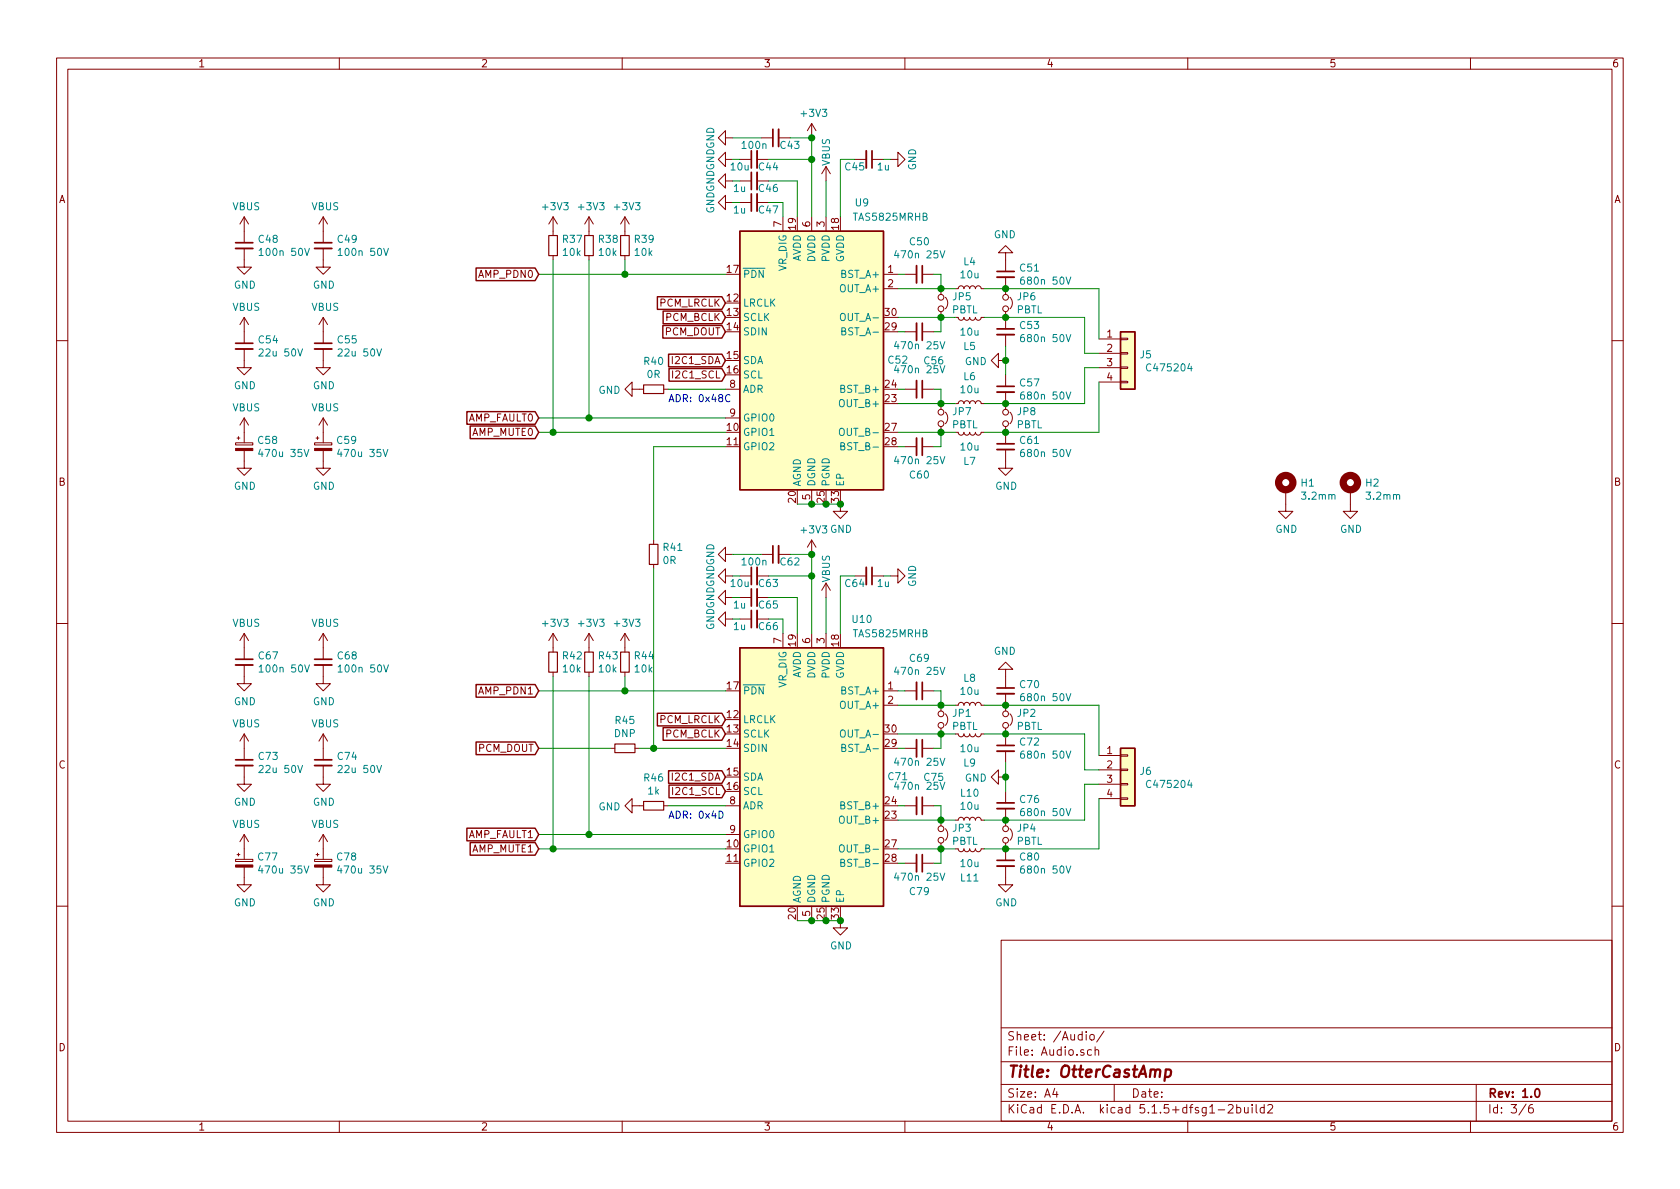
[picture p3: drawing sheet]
<svg xmlns="http://www.w3.org/2000/svg" width="297mm" height="210mm" viewBox="0 0 297 210" stroke-linecap="round" stroke-linejoin="round" font-family="sans-serif">
<g fill="none" stroke="#840000" stroke-width=".18">
<path d="M10 10.3h277v189.9h-277zM12 12.2h273v186.1h-273zM60 10.3v1.9M110 10.3v1.9M160 10.3v1.9M210 10.3v1.9M260 10.3v1.9M43.2 38.3v4.6M43.2 38.3l-.8 1.3M43.2 38.3l.7 1.3M57.1 38.3v4.6M57.1 38.3l-.7 1.3"/>
<path d="M57.1 38.3l.8 1.3M97.8 38.3v3.4M97.8 38.3l-.8 1.3M97.8 38.3l.8 1.3M104.1 38.3v3.4M104.1 38.3l-.7 1.3M104.1 38.3l.8 1.3M110.5 38.3v3.4M110.5 38.3l-.8 1.3M110.5 38.3l.8 1.3M128.3 28.2v1.3l-1.3-1.3 1.3-1.3v1.3h1.2M128.3 32v1.3l-1.3-1.3 1.3-1.3v1.3h1.2"/>
<path d="M128.3 35.8v1.3l-1.3-1.3 1.3-1.3v1.3h1.2M128.3 24.4v1.2l-1.3-1.2 1.3-1.3v1.3h1.2M130.8 32h2M130.8 28.2h2M130.8 35.8h2M133.9 32h2M133.9 28.2h2M133.9 35.8h2M134.6 24.4h2.1M137.7 24.4h2M138.4 38.3v2.6M143.5 21.8v2.6"/>
<path d="M143.5 38.3v2.6M143.5 21.8l-.8 1.3M143.5 21.8l.8 1.3M146 29.5v2.5M146 38.3v2.6M146 29.5l-.7 1.2M146 29.5l.8 1.2M151.1 28.2h2.1M154.2 28.2h2M157.5 28.2h1.2v-1.3l1.3 1.3-1.3 1.3v-1.3M43.2 43.9v3.3h1.2l-1.2 1.3-1.3-1.3h1.3M43.2 56.1v4.6"/>
<path d="M43.2 56.1l-.8 1.3M43.2 56.1l.7 1.3M57.1 43.9v3.3h1.3l-1.3 1.3-1.2-1.3h1.2M57.1 56.1v4.6M57.1 56.1l-.7 1.3M57.1 56.1l.8 1.3M97.8 45.2v.8M104.1 45.2v.8M110.5 45.2v.8M156.2 48.5h2.5M156.2 51h2.5M160 48.5h2.1"/>
<path d="M160 58.7h2.1M163.1 48.5h2M163.1 58.7h2M166.4 51v1.1M166.4 55.1v1M167.1 52.6a1.41 1.41 0 0 1 0 2M168.9 56.1h.5l.1 .3 .3 .2 .4-.1 .2-.4 .1 .3 .4 .2 .3-.1 .2-.4 .2 .3 .3 .2 .4-.1 .2-.4 .1 .3 .3 .2 .4-.1 .2-.4h.5M168.9 51h.5l.1-.3 .3-.2 .5 .2 .1 .3 .2-.3 .2-.2 .5 .2 .1 .3 .2-.3 .3-.2 .4 .2 .2 .3 .1-.3 .3-.2 .4 .2 .2 .3h.5M177.8 44.7h1.3l-1.3-1.3-1.3 1.3h1.3v3.3M177.8 49v3.1M177.8 55.1v3.1M177.8 59.2v2"/>
<path d="M178.6 52.6a1.41 1.41 0 0 1 0 2M194.3 59.9h3.8M198.1 59.8h1.3v.3h-1.3zM10 60.2h2M41.7 78.3h3v.4h-3zM41.9 77.5h.5M42.2 77.2v.5M43.2 61.7v3.3h1.2l-1.2 1.3-1.3-1.3h1.3M43.2 79.7v3.1h1.2l-1.2 1.3-1.3-1.3h1.3M43.2 73.9v4.4M43.2 73.9l-.8 1.3M43.2 73.9l.7 1.3"/>
<path d="M55.6 78.3h3.1v.4h-3.1zM55.9 77.5h.5M56.1 77.2v.5M57.1 61.7v3.3h1.3l-1.3 1.3-1.2-1.3h1.2M57.1 79.7v3.1h1.3l-1.3 1.3-1.2-1.3h1.2M57.1 73.9v4.4M57.1 73.9l-.7 1.3M57.1 73.9l.8 1.3M111.8 68.8v-1.2l-1.3 1.2 1.3 1.3v-1.3h2M117.3 68.8h.8M128.3 68.8h2.5M128.3 73.9h2.5"/>
<path d="M160 68.8h2.1M160 79h2.1M163.1 68.8h2M163.1 79h2M166.4 71.4v1M166.4 75.4v1M167.1 72.9a1.41 1.41 0 0 1 0 2M168.9 71.4h.5l.1-.4 .3-.1 .5 .1 .1 .4 .2-.4 .2-.1 .5 .1 .1 .4 .2-.4 .3-.1 .4 .1 .2 .4 .1-.4 .3-.1 .4 .1 .2 .4h.5M168.9 76.4h.5l.1 .4 .3 .2 .4-.1 .2-.5 .1 .4 .4 .2 .3-.1 .2-.5 .2 .4 .3 .2 .4-.1 .2-.5 .1 .4 .3 .2 .4-.1 .2-.5h.5M176.5 63.7v-1.2l-1.2 1.2 1.2 1.3v-1.3h1.3M177.8 79.5v3.3h1.3l-1.3 1.3-1.3-1.3h1.3M177.8 66.3v2"/>
<path d="M177.8 69.3v3.1M177.8 75.4v3.1M178.6 72.9a1.41 1.41 0 0 1 0 2M194.3 62.5h3.8M194.3 65h3.8M194.3 67.6h3.8M198.1 67.4h1.3v.3h-1.3zM198.1 64.9h1.3v.2h-1.3zM198.1 62.4h1.3v.2h-1.3zM285 60.2h2M115.6 95.5v.8M115.6 99.8v.8"/>
<path d="M128.3 98v1.3l-1.3-1.3 1.3-1.2v1.2h1.2M134.6 98h2.1M137.7 98h2M143.5 86.6v2.5M143.5 95.5v2.5M143.5 95.5l-.8 1.3M143.5 95.5l.8 1.3M148.6 89.1v1.3h1.3l-1.3 1.3-1.3-1.3h1.3M227.3 86.6v3.8h1.3l-1.3 1.3-1.2-1.3h1.2M238.8 86.6v3.8h1.2l-1.2 1.3-1.3-1.3h1.3M10 110.3h2M43.2 117.6v3.3h1.2l-1.2 1.3-1.3-1.3h1.3"/>
<path d="M43.2 112v4.6M43.2 112l-.8 1.3M43.2 112l.7 1.3M57.1 117.6v3.3h1.3l-1.3 1.3-1.2-1.3h1.2M57.1 112v4.6M57.1 112l-.7 1.3M57.1 112l.8 1.3M97.8 112v3.3M97.8 118.9v.7M97.8 112l-.8 1.3M97.8 112l.8 1.3M104.1 112v3.3"/>
<path d="M104.1 118.9v.7M104.1 112l-.7 1.3M104.1 112l.8 1.3M110.5 112v3.3M110.5 118.9v.7M110.5 112l-.8 1.3M110.5 112l.8 1.3M128.3 109.5v1.2l-1.3-1.2 1.3-1.3v1.3h1.2M128.3 105.7v1.2l-1.3-1.2 1.3-1.3v1.3h1.2M128.3 101.8v1.3l-1.3-1.3 1.3-1.2v1.2h1.2M130.8 101.8h2M130.8 109.5h2"/>
<path d="M130.8 105.7h2M133.9 101.8h2M133.9 109.5h2M133.9 105.7h2M138.4 112v2.5M143.5 112v2.5M146 103.1l-.7 1.3M146 103.1v2.6M146 112v2.5M146 103.1l.8 1.3M151.1 101.8h2.1M154.2 101.8h2"/>
<path d="M157.5 101.8h1.2v-1.2l1.3 1.2-1.3 1.3v-1.3M177.8 118.4h1.3l-1.3-1.3-1.3 1.3h1.3v3.3M285 110.3h2M43.2 135.4v3.3h1.2l-1.2 1.2-1.3-1.2h1.3M43.2 129.8v4.6M43.2 129.8l-.8 1.3M43.2 129.8l.7 1.3M57.1 135.4v3.3h1.3l-1.3 1.2-1.2-1.2h1.2M57.1 129.8v4.6M57.1 129.8l-.7 1.3M57.1 129.8l.8 1.3M107.9 132.3h.8"/>
<path d="M112.3 132.3h.7M156.2 122.2h2.5M156.2 124.7h2.5M160 122.2h2.1M160 132.3h2.1M163.1 122.2h2M163.1 132.3h2M166.4 124.7v1M166.4 128.8v1M167.1 126.2a1.41 1.41 0 0 1 0 2.1M168.9 124.7h.5l.1-.3 .3-.2 .5 .1 .1 .4 .2-.3 .2-.2 .5 .1 .1 .4 .2-.3 .3-.2 .4 .1 .2 .4 .1-.3 .3-.2 .4 .1 .2 .4h.5M168.9 129.8h.5l.1 .3 .3 .2 .4-.1 .2-.4 .1 .3 .4 .2 .3-.1 .2-.4 .2 .3 .3 .2 .4-.1 .2-.4 .1 .3 .3 .2 .4-.1 .2-.4h.5"/>
<path d="M176.5 137.4v-1.3l-1.2 1.3 1.2 1.3v-1.3h1.3M177.8 122.7v3M177.8 128.8v3M177.8 132.8v2.1M177.8 139.9v2.1M178.6 126.2a1.41 1.41 0 0 1 0 2.1M194.3 133.6h3.8M194.3 136.1h3.8M194.3 138.7h3.8M198.1 138.6h1.3v.2h-1.3zM198.1 133.5h1.3v.2h-1.3zM198.1 136h1.3v.3h-1.3z"/>
<path d="M41.7 152h3v.3h-3zM41.9 151.1h.5M42.2 150.9v.5M43.2 153.3v3.2h1.2l-1.2 1.2-1.3-1.2h1.3M43.2 147.6v4.4M43.2 147.6l-.8 1.2M43.2 147.6l.7 1.2M55.6 152h3.1v.3h-3.1zM55.9 151.1h.5M56.1 150.9v.5M57.1 153.3v3.2h1.3l-1.3 1.2-1.2-1.2h1.2M57.1 147.6v4.4"/>
<path d="M57.1 147.6l-.7 1.2M57.1 147.6l.8 1.2M111.8 142.5v-1.3l-1.3 1.3 1.3 1.3v-1.3h2M117.3 142.5h.8M128.3 142.5h2.5M128.3 147.6h2.5M160 142.5h2.1M160 152.6h2.1M163.1 142.5h2M163.1 152.6h2M166.4 145v1M166.4 149.1v1"/>
<path d="M167.1 146.6a1.41 1.41 0 0 1 0 2M168.9 150.1h.5l.1 .3 .3 .2 .4-.1 .2-.4 .1 .3 .4 .2 .3-.1 .2-.4 .2 .3 .3 .2 .4-.1 .2-.4 .1 .3 .3 .2 .4-.1 .2-.4h.5M168.9 145h.5l.1-.3 .3-.2 .5 .1 .1 .4 .2-.3 .2-.2 .5 .1 .1 .4 .2-.3 .3-.2 .4 .1 .2 .4 .1-.3 .3-.2 .4 .1 .2 .4h.5M177.8 153.2v3.3h1.3l-1.3 1.2-1.3-1.2h1.3M177.8 143v3M177.8 149.1v3M178.6 146.6a1.41 1.41 0 0 1 0 2M194.3 141.2h3.8M198.1 141.1h1.3v.2h-1.3zM10 160.2h2M143.5 160.3v2.5M148.6 162.8v1.3h1.3l-1.3 1.2-1.3-1.2h1.3"/>
<path d="M177 166.3h108v32h-108zM285 160.2h2M60 198.3v1.9M110 198.3v1.9M160 198.3v1.9M177 194.8h108M177 191.8h108M177 187.8h108M177 181.8h108M186.5 192.5l-.4 1h1M186.8 193v1M192 182.4v.2"/>
<path d="M192 182.9v1M192.8 183.1l.2-.2 .4 .2v.7l-.2 .1-.4-.1zM193 185.7l-.4-.1-.3 .3v.6l.3 .1 .4-.1M193.6 185.7l.2-.1 .4 .1 .1 .9M193.6 185.1v1.5M195.2 182.3l-1.3 2M197 191.8v3M210 198.3v1.9M215.4 196.3h1.1M217.2 195.5l.2-.2h.4l.2 .5-.9 1h.9M218.7 195.9l.4-.1 .3 .3-.1 .6h-.6M218.7 195.3v1.5"/>
<path d="M220 195.8l.1 .9 .3 .1 .3-.1M220.7 195.8v1M221.4 195.3v.2M221.4 195.8v1M222.1 195.3v1.3l.2 .2M223.5 195.9l-.4-.1-.3 .3 .1 .6 .2 .1 .4-.1M223.5 195.3v1.5M224.2 195.5l.2-.2h.3l.3 .5-.9 1h.9M260 198.3v1.9M261 191.8v6.5M269.8 195.2l-1.2 2M271 195.3a.62 .62 0 0 0-.7 .7v.7l.3 .1 .4-.1 .1-.5-.1-.2-.4-.1-.3 .3"/>
<circle cx="166.4" cy="54.6" r=".51"/>
<circle cx="166.4" cy="52.6" r=".51"/>
<circle cx="177.8" cy="52.6" r=".51"/>
<circle cx="177.8" cy="54.6" r=".51"/>
<circle cx="166.4" cy="72.9" r=".51"/>
<circle cx="166.4" cy="74.9" r=".51"/>
<circle cx="177.8" cy="72.9" r=".51"/>
<circle cx="177.8" cy="74.9" r=".51"/>
<circle cx="166.4" cy="126.2" r=".51"/>
<circle cx="166.4" cy="128.3" r=".51"/>
<circle cx="177.8" cy="126.2" r=".51"/>
<circle cx="177.8" cy="128.3" r=".51"/>
<circle cx="166.4" cy="148.6" r=".51"/>
<circle cx="166.4" cy="146.6" r=".51"/>
<circle cx="177.8" cy="146.6" r=".51"/>
<circle cx="177.8" cy="148.6" r=".51"/>
</g>
<g fill="none" stroke="#840000" stroke-width=".3">
<path d="M132.8 26.7v3M132.8 30.5v3M132.8 34.3v3M136.7 22.9v3M154.2 26.7v3M41.7 42.9h3M55.6 42.9h3.1M163.1 47v3M163.1 57.1v3.1M176.3 48h3M176.3 58.2h3M41.7 60.7h3"/>
<path d="M55.6 60.7h3.1M163.1 67.3v3.1M163.1 77.5v3M176.3 68.3h3M176.3 78.5h3M136.7 96.5v3.1M41.7 116.6h3M55.6 116.6h3.1M132.8 100.3v3.1M132.8 104.1v3.1M132.8 107.9v3.1M154.2 100.3v3.1"/>
<path d="M41.7 134.4h3M55.6 134.4h3.1M163.1 120.6v3.1M163.1 130.8v3.1M176.3 121.7h3M176.3 131.8h3M163.1 141v3M163.1 151.1v3.1M176.3 142h3M176.3 152.1h3M271.5 192.7l.2-.2a.81 .81 0 0 1 .6 .6 .81 .81 0 0 1-.3 .8l-.1 .1a.79 .79 0 0 1-.4-1.3z"/>
</g>
<path d="M206.1 189.2a.68 .68 0 0 1 .9 .1v.8a.66 .66 0 0 1-1 .2M206.1 189.1l-.2 2" fill="none" stroke="#840000" stroke-width=".41"/>
<g fill="none" stroke="#840000" stroke-width=".33">
<path d="M133.9 26.7v3M133.9 30.5v3M133.9 34.3v3M137.7 22.9v3M153.2 26.7v3M41.7 43.9h3M55.6 43.9h3.1M162.1 47v3M162.1 57.1v3.1M176.3 49h3M176.3 59.2h3M41.7 61.7h3"/>
<path d="M55.6 61.7h3.1M162.1 67.3v3.1M162.1 77.5v3M176.3 69.3h3M176.3 79.5h3M137.7 96.5v3.1M41.7 117.6h3M55.6 117.6h3.1M133.9 100.3v3.1M133.9 104.1v3.1M133.9 107.9v3.1M153.2 100.3v3.1"/>
<path d="M41.7 135.4h3M55.6 135.4h3.1M162.1 120.6v3.1M162.1 130.8v3.1M176.3 122.7h3M176.3 132.8h3M162.1 141v3M162.1 151.1v3.1M176.3 143h3M176.3 153.2h3"/>
</g>
<g fill="#840000" stroke="#840000" stroke-width=".18">
<path d="M55.6 153h3.1v.3h-3.1z"/>
<path d="M41.7 153h3v.3h-3z"/>
<path d="M41.7 79.3h3v.4h-3z"/>
<path d="M55.6 79.3h3.1v.4h-3.1z"/>
</g>
<g fill="none" stroke="#008484" stroke-width=".18">
<path d="M45.8 44.3l.4-.4v1.3M45.8 45.2h.7M53.9 43.9l.4 1.3 .4-1.3M59.8 44.3l.3-.4v1.3M59.8 45.2h.7M67.8 43.9l.4 1.3 .5-1.3M166.2 44.3l.4 1.3 .5-1.3M181.1 49l-.4 .1a.87 .87 0 0 0 0 1.2l.4-.2v-.5l-.4-.1-.3 .2M181.1 59.2h-.4a.87 .87 0 0 0 0 1.2l.4-.1v-.5l-.4-.2-.3 .3M188.5 49l.4 1.3 .4-1.3M188.5 59.2l.4 1.2 .4-1.2M52.7 61.7l.4 1.3 .4-1.3"/>
<path d="M53.8 79.5l.4 1.2 .4-1.2M66.6 61.7l.4 1.3 .5-1.3M67.7 79.5l.4 1.2 .5-1.2M148.5 75.9l.2-.2a.47 .47 0 0 1 .6 .5l-.1 .6-.2 .2h-.4a1 1 0 0 1-.1-1.1zM148.7 78.9l.5-.1 .1-.2v-.2l-.6-.1v1.2h.4l.2-.1 .1-.3-.3-.2M166.2 64.7l.4 1.2 .5-1.2M166.2 60.4l.4 1.3 .5-1.3M181.1 69.3l-.4 .1a.87 .87 0 0 0 0 1.2l.4-.1v-.6l-.4-.1-.3 .2M181.1 79.5h-.4a.87 .87 0 0 0 0 1.2l.4-.1v-.5l-.4-.1-.3 .2M188.5 69.3l.4 1.3 .4-1.3M188.5 79.5l.4 1.2 .4-1.2M210.3 64.3l-.3 .9h.8"/>
<path d="M166.2 80.7l.4 1.3 .5-1.3M45.8 117.9l.4-.3v1.2M45.8 118.8h.7M53.9 117.6l.4 1.2 .4-1.2M59.8 117.9l.3-.3v1.2M59.8 118.8h.7M67.8 117.6l.4 1.2 .5-1.2M166.2 118l.4 1.3 .5-1.3M52.7 135.4l.4 1.2 .4-1.2M66.6 135.4l.4 1.2 .5-1.2M166.2 134.1l.4 1.3 .5-1.3M166.2 138.3l.4 1.3 .5-1.3"/>
<path d="M181.1 122.7h-.4a.87 .87 0 0 0 0 1.2l.4-.1v-.5l-.4-.2-.3 .3M181.1 132.8l-.4 .1a.87 .87 0 0 0 0 1.2l.4-.1v-.6l-.4-.1-.3 .2M188.5 122.7l.4 1.2 .4-1.2M188.5 132.8l.4 1.3 .4-1.3M210.3 137.9l-.3 .9h.8M53.8 153.1l.4 1.3 .4-1.3M67.7 153.1l.4 1.3 .5-1.3M148.6 149.5l.1-.1a.47 .47 0 0 1 .6 .4l-.1 .7-.2 .2-.4-.1a.93 .93 0 0 1 0-1.1zM148.7 152.5h.5l.1-.2v-.2l-.6-.2v1.3h.4l.2-.1 .1-.3-.3-.3M166.2 154.4l.4 1.3 .5-1.3M181.1 143h-.4a.87 .87 0 0 0 0 1.2l.4-.1v-.5l-.4-.1-.3 .2M181.1 153.1l-.4 .1a.87 .87 0 0 0 0 1.2l.4-.1v-.6l-.4-.1-.3 .3"/>
<path d="M188.5 143l.4 1.2 .4-1.2M188.5 153.1l.4 1.3 .4-1.3"/>
</g>
<path d="M97 41.7h1.6v3.5h-1.6zM103.4 41.7h1.5v3.5h-1.5zM109.7 41.7h1.6v3.5h-1.6zM113.8 68.1h3.5v1.5h-3.5zM114.8 96.3h1.5v3.5h-1.5zM97 115.3h1.6v3.6h-1.6zM103.4 115.3h1.5v3.6h-1.5zM109.7 115.3h1.6v3.6h-1.6zM108.7 131.6h3.6v1.5h-3.6zM113.8 141.7h3.5v1.6h-3.5z" fill="none" stroke="#840000" stroke-width=".2"/>
<g fill="#ffffc2" stroke="#ffffc2" stroke-width=".18">
<path d="M130.8 114.5h25.4v45.8h-25.4z"/>
<path d="M198.1 132.3h2.6v10.2h-2.6z"/>
<path d="M198.1 58.7h2.6v10.1h-2.6z"/>
<path d="M130.8 40.9h25.4v45.7h-25.4z"/>
</g>
<g fill="none" stroke="#840000" stroke-width=".25">
<path d="M84.2 47.4h10.4l.6 1.1-.6 1.1h-10.4zM116.2 52.5h11.4l.7 1.1-.7 1.1h-11.4zM117.2 57.6h10.4l.7 1.1-.7 1.1h-10.4zM117.2 55h10.4l.7 1.1-.7 1.1h-10.4zM130.8 40.9h25.4v45.7h-25.4zM198.1 58.7h2.6v10.1h-2.6zM82.5 72.8h12.1l.6 1.1-.6 1.1h-12.1zM83.1 75.3h11.5l.6 1.1-.6 1.2h-11.5zM118.2 62.6h9.4l.7 1.1-.7 1.2h-9.4zM118.3 65.2h9.3l.7 1.1-.7 1.1h-9.3zM130.8 114.5h25.4v45.8h-25.4zM84.2 131.2h10.4l.6 1.1-.6 1.1h-10.4z"/>
<path d="M84.2 121.1h10.4l.6 1.1-.6 1.1h-10.4zM116.2 126.1h11.4l.7 1.1-.7 1.2h-11.4zM117.2 128.7h10.4l.7 1.1-.7 1.1h-10.4zM118.2 136.3h9.4l.7 1.1-.7 1.1h-9.4zM118.3 138.8h9.3l.7 1.1-.7 1.2h-9.3zM198.1 132.3h2.6v10.2h-2.6zM82.5 146.5h12.1l.6 1.1-.6 1.1h-12.1zM83.1 149h11.5l.6 1.1-.6 1.1h-11.5z"/>
</g>
<g fill="none" stroke="#840000" stroke-width="1.3">
<circle cx="227.3" cy="85.3" r="1.27"/>
<circle cx="238.8" cy="85.3" r="1.27"/>
</g>
<g fill="none" stroke="#008400" stroke-width=".18">
<path d="M129.5 28.2h1.3M129.5 24.4h5.1M129.5 32h1.3M129.5 35.8h1.3M135.9 28.2h7.6M135.9 35.8h2.5v2.5M135.9 32h5.1v6.3M139.7 24.4h3.8v13.9M146 32v6.3M151.1 28.2h-2.5v10.1M156.2 28.2h1.3M95.2 48.5h33.1"/>
<path d="M97.8 46v30.4M104.1 46v27.9M110.5 46v2.5M158.7 58.7h1.3M158.7 56.1h10.2M158.7 48.5h1.3M158.7 51h10.2M165.1 48.5h1.3v2.5M166.4 56.1v2.6h-1.3M174 56.1h17.8v6.4h2.5M174 51h20.3v8.9M95.2 76.4h33.1"/>
<path d="M95.2 73.9h33.1M118.1 68.8h10.2M128.3 79h-12.7v16.5M158.7 71.4h10.2M158.7 76.4h10.2M158.7 79h1.3M158.7 68.8h1.3M165.1 68.8h1.3v2.6M166.4 76.4v2.6h-1.3M177.8 61.2v5.1M194.3 65h-2.5v6.4h-17.8M194.3 67.6v8.8h-20.3"/>
<path d="M129.5 98h5.1M139.7 98h3.8v14M141 89.1h7.6M97.8 119.6v30.5M104.1 119.6v28M110.5 119.6v2.6M115.6 100.6v31.7M129.5 101.8h1.3M129.5 109.5h1.3M129.5 105.7h1.3M135.9 101.8h7.6M135.9 109.5h2.5v2.5"/>
<path d="M135.9 105.7h5.1v6.3M146 105.7v6.3M151.1 101.8h-2.5v10.2M156.2 101.8h1.3M95.2 132.3h12.7M95.2 122.2h33.1M113 132.3h15.3M158.7 124.7h10.2M158.7 129.8h10.2M158.7 132.3h1.3M158.7 122.2h1.3M165.1 122.2h1.3v2.5"/>
<path d="M166.4 129.8v2.5h-1.3M174 124.7h20.3v8.9M174 129.8h17.8v6.3h2.5M177.8 134.9v5M194.3 138.7h-2.5v6.3h-17.8M95.2 150.1h33.1M95.2 147.6h33.1M118.1 142.5h10.2M158.7 150.1h10.2M158.7 142.5h1.3M158.7 145h10.2M158.7 152.6h1.3"/>
<path d="M165.1 142.5h1.3v2.5M166.4 150.1v2.5h-1.3M194.3 141.2v8.9h-20.3M141 162.8h7.6"/>
</g>
<path d="M129.1 69.9a.6 .6 0 0 0-.9 .4 .6 .6 0 0 0 .6 .7l.3-.1M127.1 143.4a.64 .64 0 0 1 .7 .7 .64 .64 0 0 1-.7 .6z" fill="none" stroke="#0000c2" stroke-width=".18"/>
<g fill="#008400" stroke="#008400" stroke-width=".25">
<circle cx="143.5" cy="24.4" r=".51"/>
<circle cx="143.5" cy="89.1" r=".51"/>
<circle cx="146.1" cy="89.1" r=".51"/>
<circle cx="177.8" cy="51" r=".51"/>
<circle cx="177.8" cy="56.1" r=".51"/>
<circle cx="177.8" cy="76.4" r=".51"/>
<circle cx="177.8" cy="71.4" r=".51"/>
<circle cx="148.6" cy="89.1" r=".51"/>
<circle cx="177.8" cy="63.7" r=".51"/>
<circle cx="166.4" cy="71.4" r=".51"/>
<circle cx="143.5" cy="28.2" r=".51"/>
<circle cx="166.4" cy="76.4" r=".51"/>
<circle cx="166.4" cy="51" r=".51"/>
<circle cx="166.4" cy="56.1" r=".51"/>
<circle cx="143.5" cy="98" r=".51"/>
<circle cx="166.4" cy="124.7" r=".51"/>
<circle cx="177.8" cy="150.1" r=".51"/>
<circle cx="166.4" cy="129.8" r=".51"/>
<circle cx="166.4" cy="150.1" r=".51"/>
<circle cx="166.4" cy="145" r=".51"/>
<circle cx="115.6" cy="132.3" r=".51"/>
<circle cx="97.8" cy="150.1" r=".51"/>
<circle cx="104.1" cy="147.6" r=".51"/>
<circle cx="110.5" cy="122.2" r=".51"/>
<circle cx="143.5" cy="101.8" r=".51"/>
<circle cx="177.8" cy="145" r=".51"/>
<circle cx="110.5" cy="48.5" r=".51"/>
<circle cx="177.8" cy="129.8" r=".51"/>
<circle cx="177.8" cy="124.7" r=".51"/>
<circle cx="146.1" cy="162.8" r=".51"/>
<circle cx="143.5" cy="162.8" r=".51"/>
<circle cx="148.6" cy="162.8" r=".51"/>
<circle cx="177.8" cy="137.4" r=".51"/>
<circle cx="97.8" cy="76.4" r=".51"/>
<circle cx="104.1" cy="73.9" r=".51"/>
</g>
<text font-size="2.8" fill="#840000" x="178" y="190.5">Title: OtterCastAmp</text>
<g font-size="2.1" fill="#840000">
<text x="178" y="184">Sheet: /Audio/</text>
<text x="178" y="186.7">File: Audio.sch</text>
<text x="178" y="196.9">KiCad E.D.A. kicad 5.1.5+dfsg1-2build2</text>
<text x="178" y="194.1">Size: A4</text>
<text x="200" y="194.1">Date:</text>
<text x="263" y="194.1">Rev: 1.0</text>
<text x="263" y="196.9">Id: 3/6</text>
</g>
<g font-size="1.8" fill="#840000">
<text x="35" y="11.9">1</text>
<text x="85" y="11.9">2</text>
<text x="135" y="11.9">3</text>
<text x="185" y="11.9">4</text>
<text x="235" y="11.9">5</text>
<text x="285" y="11.9">6</text>
<text x="10.4" y="35.9">A</text>
<text x="285.4" y="35.9">A</text>
<text x="138.2" y="40.1" transform="rotate(-90 138.2 40.1)">7</text>
<text x="140.7" y="40.6" transform="rotate(-90 140.7 40.6)">19</text>
<text x="143.3" y="40.1" transform="rotate(-90 143.3 40.1)">6</text>
<text x="145.8" y="40.1" transform="rotate(-90 145.8 40.1)">3</text>
<text x="148.3" y="40.6" transform="rotate(-90 148.3 40.6)">18</text>
<text x="84.8" y="49.1">AMP_PDN0</text>
<text x="128.6" y="53.3">12</text>
<text x="128.6" y="48.3">17</text>
<text x="157" y="48.3">1</text>
<text x="157" y="50.8">2</text>
<text x="116.6" y="54.2">PCM_LRCLK</text>
<text x="117.6" y="59.3">PCM_DOUT</text>
<text x="117.7" y="56.8">PCM_BCLK</text>
<text x="128.6" y="55.9">13</text>
<text x="128.6" y="58.4">14</text>
<text x="156.5" y="58.4">29</text>
<text x="156.5" y="55.9">30</text>
<text x="195.7" y="59.7">1</text>
<text x="119" y="64.4">I2C1_SDA</text>
<text x="128.6" y="63.5">15</text>
<text x="195.7" y="62.2">2</text>
<text x="195.7" y="64.8">3</text>
<text x="119.2" y="66.9">I2C1_SCL</text>
<text x="128.6" y="66">16</text>
<text x="129.1" y="68.6">8</text>
<text x="156.5" y="71.1">23</text>
<text x="156.5" y="68.6">24</text>
<text x="195.7" y="67.3">4</text>
<text x="82.8" y="74.5">AMP_FAULT0</text>
<text x="83.6" y="77.1">AMP_MUTE0</text>
<text x="128.6" y="76.2">10</text>
<text x="129.1" y="73.7">9</text>
<text x="156.5" y="76.2">27</text>
<text x="128.6" y="78.7">11</text>
<text x="156.5" y="78.7">28</text>
<text x="10.4" y="85.9">B</text>
<text x="140.7" y="88.8" transform="rotate(-90 140.7 88.8)">20</text>
<text x="143.3" y="88.4" transform="rotate(-90 143.3 88.4)">5</text>
<text x="145.8" y="88.8" transform="rotate(-90 145.8 88.8)">25</text>
<text x="148.3" y="88.8" transform="rotate(-90 148.3 88.8)">33</text>
<text x="285.4" y="85.9">B</text>
<text x="138.2" y="113.8" transform="rotate(-90 138.2 113.8)">7</text>
<text x="143.3" y="113.8" transform="rotate(-90 143.3 113.8)">6</text>
<text x="145.8" y="113.8" transform="rotate(-90 145.8 113.8)">3</text>
<text x="140.7" y="114.2" transform="rotate(-90 140.7 114.2)">19</text>
<text x="148.3" y="114.2" transform="rotate(-90 148.3 114.2)">18</text>
<text x="84.8" y="122.8">AMP_PDN1</text>
<text x="128.6" y="121.9">17</text>
<text x="157" y="121.9">1</text>
<text x="157" y="124.5">2</text>
<text x="116.6" y="127.9">PCM_LRCLK</text>
<text x="117.7" y="130.4">PCM_BCLK</text>
<text x="128.6" y="127">12</text>
<text x="128.6" y="129.5">13</text>
<text x="156.5" y="129.5">30</text>
<text x="10.4" y="135.9">C</text>
<text x="84.5" y="133">PCM_DOUT</text>
<text x="128.6" y="132.1">14</text>
<text x="128.6" y="137.2">15</text>
<text x="156.5" y="132.1">29</text>
<text x="195.7" y="133.3">1</text>
<text x="195.7" y="135.9">2</text>
<text x="285.4" y="135.9">C</text>
<text x="119" y="138">I2C1_SDA</text>
<text x="119.2" y="140.6">I2C1_SCL</text>
<text x="128.6" y="139.7">16</text>
<text x="129.1" y="142.2">8</text>
<text x="156.5" y="142.2">24</text>
<text x="195.7" y="138.4">3</text>
<text x="195.7" y="141">4</text>
<text x="82.8" y="148.2">AMP_FAULT1</text>
<text x="128.6" y="149.9">10</text>
<text x="129.1" y="147.3">9</text>
<text x="156.5" y="144.8">23</text>
<text x="156.5" y="149.9">27</text>
<text x="83.6" y="150.7">AMP_MUTE1</text>
<text x="128.6" y="152.4">11</text>
<text x="156.5" y="152.4">28</text>
<text x="140.7" y="162.5" transform="rotate(-90 140.7 162.5)">20</text>
<text x="143.3" y="162" transform="rotate(-90 143.3 162)">5</text>
<text x="145.8" y="162.5" transform="rotate(-90 145.8 162.5)">25</text>
<text x="148.3" y="162.5" transform="rotate(-90 148.3 162.5)">33</text>
<text x="10.4" y="185.9">D</text>
<text x="285.4" y="185.9">D</text>
<text x="35" y="199.9">1</text>
<text x="85" y="199.9">2</text>
<text x="135" y="199.9">3</text>
<text x="185" y="199.9">4</text>
<text x="235" y="199.9">5</text>
<text x="285" y="199.9">6</text>
</g>
<g font-size="1.8" fill="#008484">
<text x="141.8" y="20.7">+3V3</text>
<text x="131.3" y="26.3">100n</text>
<text x="138" y="26.3">C43</text>
<text x="146.7" y="29.3" transform="rotate(-90 146.7 29.3)">VBUS</text>
<text x="129.3" y="30.1">10u</text>
<text x="129.8" y="34">1u</text>
<text x="134.2" y="34">C46</text>
<text x="134.2" y="30.1">C44</text>
<text x="149.5" y="30.1">C45</text>
<text x="155.2" y="30.1">1u</text>
<text x="162" y="30.1" transform="rotate(-90 162 30.1)">GND</text>
<text x="41.1" y="37.2">VBUS</text>
<text x="55.1" y="37.2">VBUS</text>
<text x="96.1" y="37.2">+3V3</text>
<text x="102.4" y="37.2">+3V3</text>
<text x="108.8" y="37.2">+3V3</text>
<text x="126.3" y="37.8" transform="rotate(-90 126.3 37.8)">GNDGNDGNDGND</text>
<text x="129.8" y="37.8">1u</text>
<text x="134.2" y="37.8">C47</text>
<text x="151.1" y="39">TAS5825MRHB</text>
<text x="151.3" y="36.5">U9</text>
<text x="45.8" y="42.9">C48</text>
<text x="46.4" y="45.3">100n 50V</text>
<text x="59.8" y="42.9">C49</text>
<text x="60.4" y="45.3">100n 50V</text>
<text x="99.6" y="42.9">R37</text>
<text x="99.6" y="45.3">10k</text>
<text x="105.9" y="42.9">R38</text>
<text x="106" y="45.3">10k</text>
<text x="112.3" y="42.9">R39</text>
<text x="112.3" y="45.3">10k</text>
<text x="139.1" y="48" transform="rotate(-90 139.1 48)">VR_DIG</text>
<text x="141.6" y="46.4" transform="rotate(-90 141.6 46.4)">AVDD</text>
<text x="144.1" y="46.4" transform="rotate(-90 144.1 46.4)">DVDD</text>
<text x="146.7" y="46.3" transform="rotate(-90 146.7 46.3)">PVDD</text>
<text x="149.2" y="46.5" transform="rotate(-90 149.2 46.5)">GVDD</text>
<text x="158.7" y="45.7">470n 25V</text>
<text x="160.9" y="43.4">C50</text>
<text x="170.4" y="46.9">L4</text>
<text x="175.7" y="42.1">GND</text>
<text x="41.4" y="51">GND</text>
<text x="55.3" y="51">GND</text>
<text x="131.3" y="49.1">PDN</text>
<text x="148.7" y="51.7">OUT_A+</text>
<text x="148.9" y="49.1">BST_A+</text>
<text x="168.5" y="53.1">JP5</text>
<text x="169.9" y="49.2">10u</text>
<text x="179.9" y="53.1">JP6</text>
<text x="180.4" y="48">C51</text>
<text x="181" y="50.3">680n 50V</text>
<text x="41.1" y="55">VBUS</text>
<text x="55.1" y="55">VBUS</text>
<text x="131.3" y="54.2">LRCLK</text>
<text x="131.3" y="56.8">SCLK</text>
<text x="131.3" y="59.3">SDIN</text>
<text x="149.1" y="56.8">OUT_A-</text>
<text x="149.3" y="59.3">BST_A-</text>
<text x="168.3" y="55.4">PBTL</text>
<text x="169.9" y="59.4">10u</text>
<text x="179.7" y="55.4">PBTL</text>
<text x="180.4" y="58.2">C53</text>
<text x="45.8" y="60.7">C54</text>
<text x="46.3" y="63">22u 50V</text>
<text x="59.8" y="60.7">C55</text>
<text x="60.2" y="63">22u 50V</text>
<text x="113.9" y="64.5">R40</text>
<text x="131.3" y="64.4">SDA</text>
<text x="157.1" y="64.3">C52</text>
<text x="158.7" y="61.8">470n 25V</text>
<text x="163.5" y="64.4">C56</text>
<text x="170.4" y="61.9">L5</text>
<text x="170.6" y="64.6">GND</text>
<text x="181" y="60.5">680n 50V</text>
<text x="201.6" y="63.4">J5</text>
<text x="202.9" y="65.7">C475204</text>
<text x="41.4" y="68.8">GND</text>
<text x="55.3" y="68.8">GND</text>
<text x="105.8" y="69.6">GND</text>
<text x="114.5" y="66.8">0R</text>
<text x="131.3" y="66.9">SCL</text>
<text x="131.3" y="69.5">ADR</text>
<text x="148.9" y="69.5">BST_B+</text>
<text x="158.7" y="66">470n 25V</text>
<text x="169.9" y="69.5">10u</text>
<text x="170.4" y="67.2">L6</text>
<text x="180.4" y="68.3">C57</text>
<text x="181" y="70.7">680n 50V</text>
<text x="41.1" y="72.7">VBUS</text>
<text x="55.1" y="72.7">VBUS</text>
<text x="131.3" y="77.1">GPIO1</text>
<text x="131.3" y="74.5">GPIO0</text>
<text x="148.7" y="72">OUT_B+</text>
<text x="149.1" y="77.1">OUT_B-</text>
<text x="168.3" y="75.7">PBTL</text>
<text x="168.5" y="73.4">JP7</text>
<text x="179.7" y="75.7">PBTL</text>
<text x="179.9" y="73.4">JP8</text>
<text x="45.7" y="78.5">C58</text>
<text x="46.3" y="80.8">470u 35V</text>
<text x="59.7" y="78.5">C59</text>
<text x="60.2" y="80.8">470u 35V</text>
<text x="131.3" y="79.6">GPIO2</text>
<text x="149.3" y="79.6">BST_B-</text>
<text x="158.7" y="82.1">470n 25V</text>
<text x="169.9" y="79.7">10u</text>
<text x="170.4" y="82.2">L7</text>
<text x="180.4" y="78.5">C61</text>
<text x="181" y="80.8">680n 50V</text>
<text x="41.4" y="86.6">GND</text>
<text x="55.3" y="86.6">GND</text>
<text x="141.6" y="86.1" transform="rotate(-90 141.6 86.1)">AGND</text>
<text x="144.1" y="86.1" transform="rotate(-90 144.1 86.1)">DGND</text>
<text x="146.7" y="86.1" transform="rotate(-90 146.7 86.1)">PGND</text>
<text x="149.2" y="86.1" transform="rotate(-90 149.2 86.1)">EP</text>
<text x="160.9" y="84.6">C60</text>
<text x="176" y="86.6">GND</text>
<text x="230.1" y="86">H1</text>
<text x="230.4" y="88.4">3.2mm</text>
<text x="241.5" y="86">H2</text>
<text x="241.8" y="88.4">3.2mm</text>
<text x="141.8" y="94.3">+3V3 GND</text>
<text x="225.5" y="94.2">GND</text>
<text x="236.9" y="94.2">GND</text>
<text x="117.3" y="99.7">0R</text>
<text x="117.3" y="97.4">R41</text>
<text x="131.3" y="100">100n</text>
<text x="138" y="100">C62</text>
<text x="129.3" y="103.8">10u</text>
<text x="129.8" y="107.6">1u</text>
<text x="134.2" y="107.6">C65</text>
<text x="134.2" y="103.8">C63</text>
<text x="146.7" y="103" transform="rotate(-90 146.7 103)">VBUS</text>
<text x="149.5" y="103.8">C64</text>
<text x="155.2" y="103.8">1u</text>
<text x="162" y="103.8" transform="rotate(-90 162 103.8)">GND</text>
<text x="41.1" y="110.8">VBUS</text>
<text x="55.1" y="110.8">VBUS</text>
<text x="96.1" y="110.8">+3V3</text>
<text x="102.4" y="110.8">+3V3</text>
<text x="108.8" y="110.8">+3V3</text>
<text x="126.3" y="111.4" transform="rotate(-90 126.3 111.4)">GNDGNDGNDGND</text>
<text x="129.8" y="111.4">1u</text>
<text x="134.2" y="111.4">C66</text>
<text x="150.8" y="110.2">U10</text>
<text x="151.1" y="112.7">TAS5825MRHB</text>
<text x="45.8" y="116.6">C67</text>
<text x="46.4" y="118.9">100n 50V</text>
<text x="59.8" y="116.6">C68</text>
<text x="60.4" y="118.9">100n 50V</text>
<text x="99.6" y="116.6">R42</text>
<text x="99.6" y="118.9">10k</text>
<text x="105.9" y="116.6">R43</text>
<text x="106" y="118.9">10k</text>
<text x="112.3" y="116.6">R44</text>
<text x="112.3" y="118.9">10k</text>
<text x="146.7" y="120" transform="rotate(-90 146.7 120)">PVDD</text>
<text x="158.7" y="119.3">470n 25V</text>
<text x="160.9" y="117">C69</text>
<text x="175.7" y="115.8">GND</text>
<text x="41.4" y="124.7">GND</text>
<text x="55.3" y="124.7">GND</text>
<text x="131.3" y="122.8">PDN</text>
<text x="139.1" y="121.6" transform="rotate(-90 139.1 121.6)">VR_DIG</text>
<text x="141.6" y="120.1" transform="rotate(-90 141.6 120.1)">AVDD</text>
<text x="144.1" y="120.1" transform="rotate(-90 144.1 120.1)">DVDD</text>
<text x="148.7" y="125.3">OUT_A+</text>
<text x="148.9" y="122.8">BST_A+</text>
<text x="149.2" y="120.2" transform="rotate(-90 149.2 120.2)">GVDD</text>
<text x="169.9" y="122.9">10u</text>
<text x="170.4" y="120.6">L8</text>
<text x="180.4" y="121.7">C70</text>
<text x="181" y="124">680n 50V</text>
<text x="41.1" y="128.6">VBUS</text>
<text x="55.1" y="128.6">VBUS</text>
<text x="108.6" y="130.3">DNP</text>
<text x="108.9" y="128">R45</text>
<text x="131.3" y="127.9">LRCLK</text>
<text x="131.3" y="130.4">SCLK</text>
<text x="149.1" y="130.4">OUT_A-</text>
<text x="168.3" y="129.1">PBTL</text>
<text x="168.5" y="126.8">JP1</text>
<text x="179.7" y="129.1">PBTL</text>
<text x="179.9" y="126.8">JP2</text>
<text x="180.4" y="131.8">C72</text>
<text x="45.8" y="134.4">C73</text>
<text x="46.3" y="136.7">22u 50V</text>
<text x="59.8" y="134.4">C74</text>
<text x="60.2" y="136.7">22u 50V</text>
<text x="131.3" y="133">SDIN</text>
<text x="149.3" y="133">BST_A-</text>
<text x="157.1" y="138">C71</text>
<text x="158.7" y="135.4">470n 25V</text>
<text x="169.9" y="133">10u</text>
<text x="170.4" y="135.6">L9</text>
<text x="181" y="134.2">680n 50V</text>
<text x="201.6" y="137">J6</text>
<text x="41.4" y="142.5">GND</text>
<text x="55.3" y="142.5">GND</text>
<text x="105.8" y="143.3">GND</text>
<text x="113.9" y="138.2">R46</text>
<text x="114.6" y="140.5">1k</text>
<text x="131.3" y="138">SDA</text>
<text x="131.3" y="140.6">SCL</text>
<text x="131.3" y="143.1">ADR</text>
<text x="148.9" y="143.1">BST_B+</text>
<text x="158.7" y="139.7">470n 25V</text>
<text x="163.5" y="138.1">C75</text>
<text x="169.9" y="140.9">L10</text>
<text x="169.9" y="143.2">10u</text>
<text x="170.6" y="138.2">GND</text>
<text x="180.4" y="142">C76</text>
<text x="202.9" y="139.3">C475204</text>
<text x="41.1" y="146.4">VBUS</text>
<text x="55.1" y="146.4">VBUS</text>
<text x="131.3" y="148.2">GPIO0</text>
<text x="148.7" y="145.7">OUT_B+</text>
<text x="168.3" y="149.4">PBTL</text>
<text x="168.5" y="147.1">JP3</text>
<text x="179.7" y="149.4">PBTL</text>
<text x="179.9" y="147.1">JP4</text>
<text x="181" y="144.3">680n 50V</text>
<text x="45.7" y="152.2">C77</text>
<text x="46.3" y="154.5">470u 35V</text>
<text x="59.7" y="152.2">C78</text>
<text x="60.2" y="154.5">470u 35V</text>
<text x="131.3" y="150.7">GPIO1</text>
<text x="131.3" y="153.3">GPIO2</text>
<text x="149.1" y="150.7">OUT_B-</text>
<text x="149.3" y="153.3">BST_B-</text>
<text x="158.7" y="155.7">470n 25V</text>
<text x="169.9" y="155.9">L11</text>
<text x="169.9" y="153.3">10u</text>
<text x="180.4" y="152.2">C80</text>
<text x="181" y="154.5">680n 50V</text>
<text x="41.4" y="160.3">GND</text>
<text x="55.3" y="160.3">GND</text>
<text x="141.6" y="159.8" transform="rotate(-90 141.6 159.8)">AGND</text>
<text x="144.1" y="159.8" transform="rotate(-90 144.1 159.8)">DGND</text>
<text x="146.7" y="159.8" transform="rotate(-90 146.7 159.8)">PGND</text>
<text x="149.2" y="159.8" transform="rotate(-90 149.2 159.8)">EP</text>
<text x="160.9" y="158.3">C79</text>
<text x="176" y="160.3">GND</text>
<text x="146.8" y="167.9">GND</text>
</g>
<g font-size="1.8" fill="#0000c2">
<text x="118.1" y="71.1">ADR: 0x48C</text>
<text x="118.1" y="144.8">ADR: 0x4D</text>
</g>
</svg>
